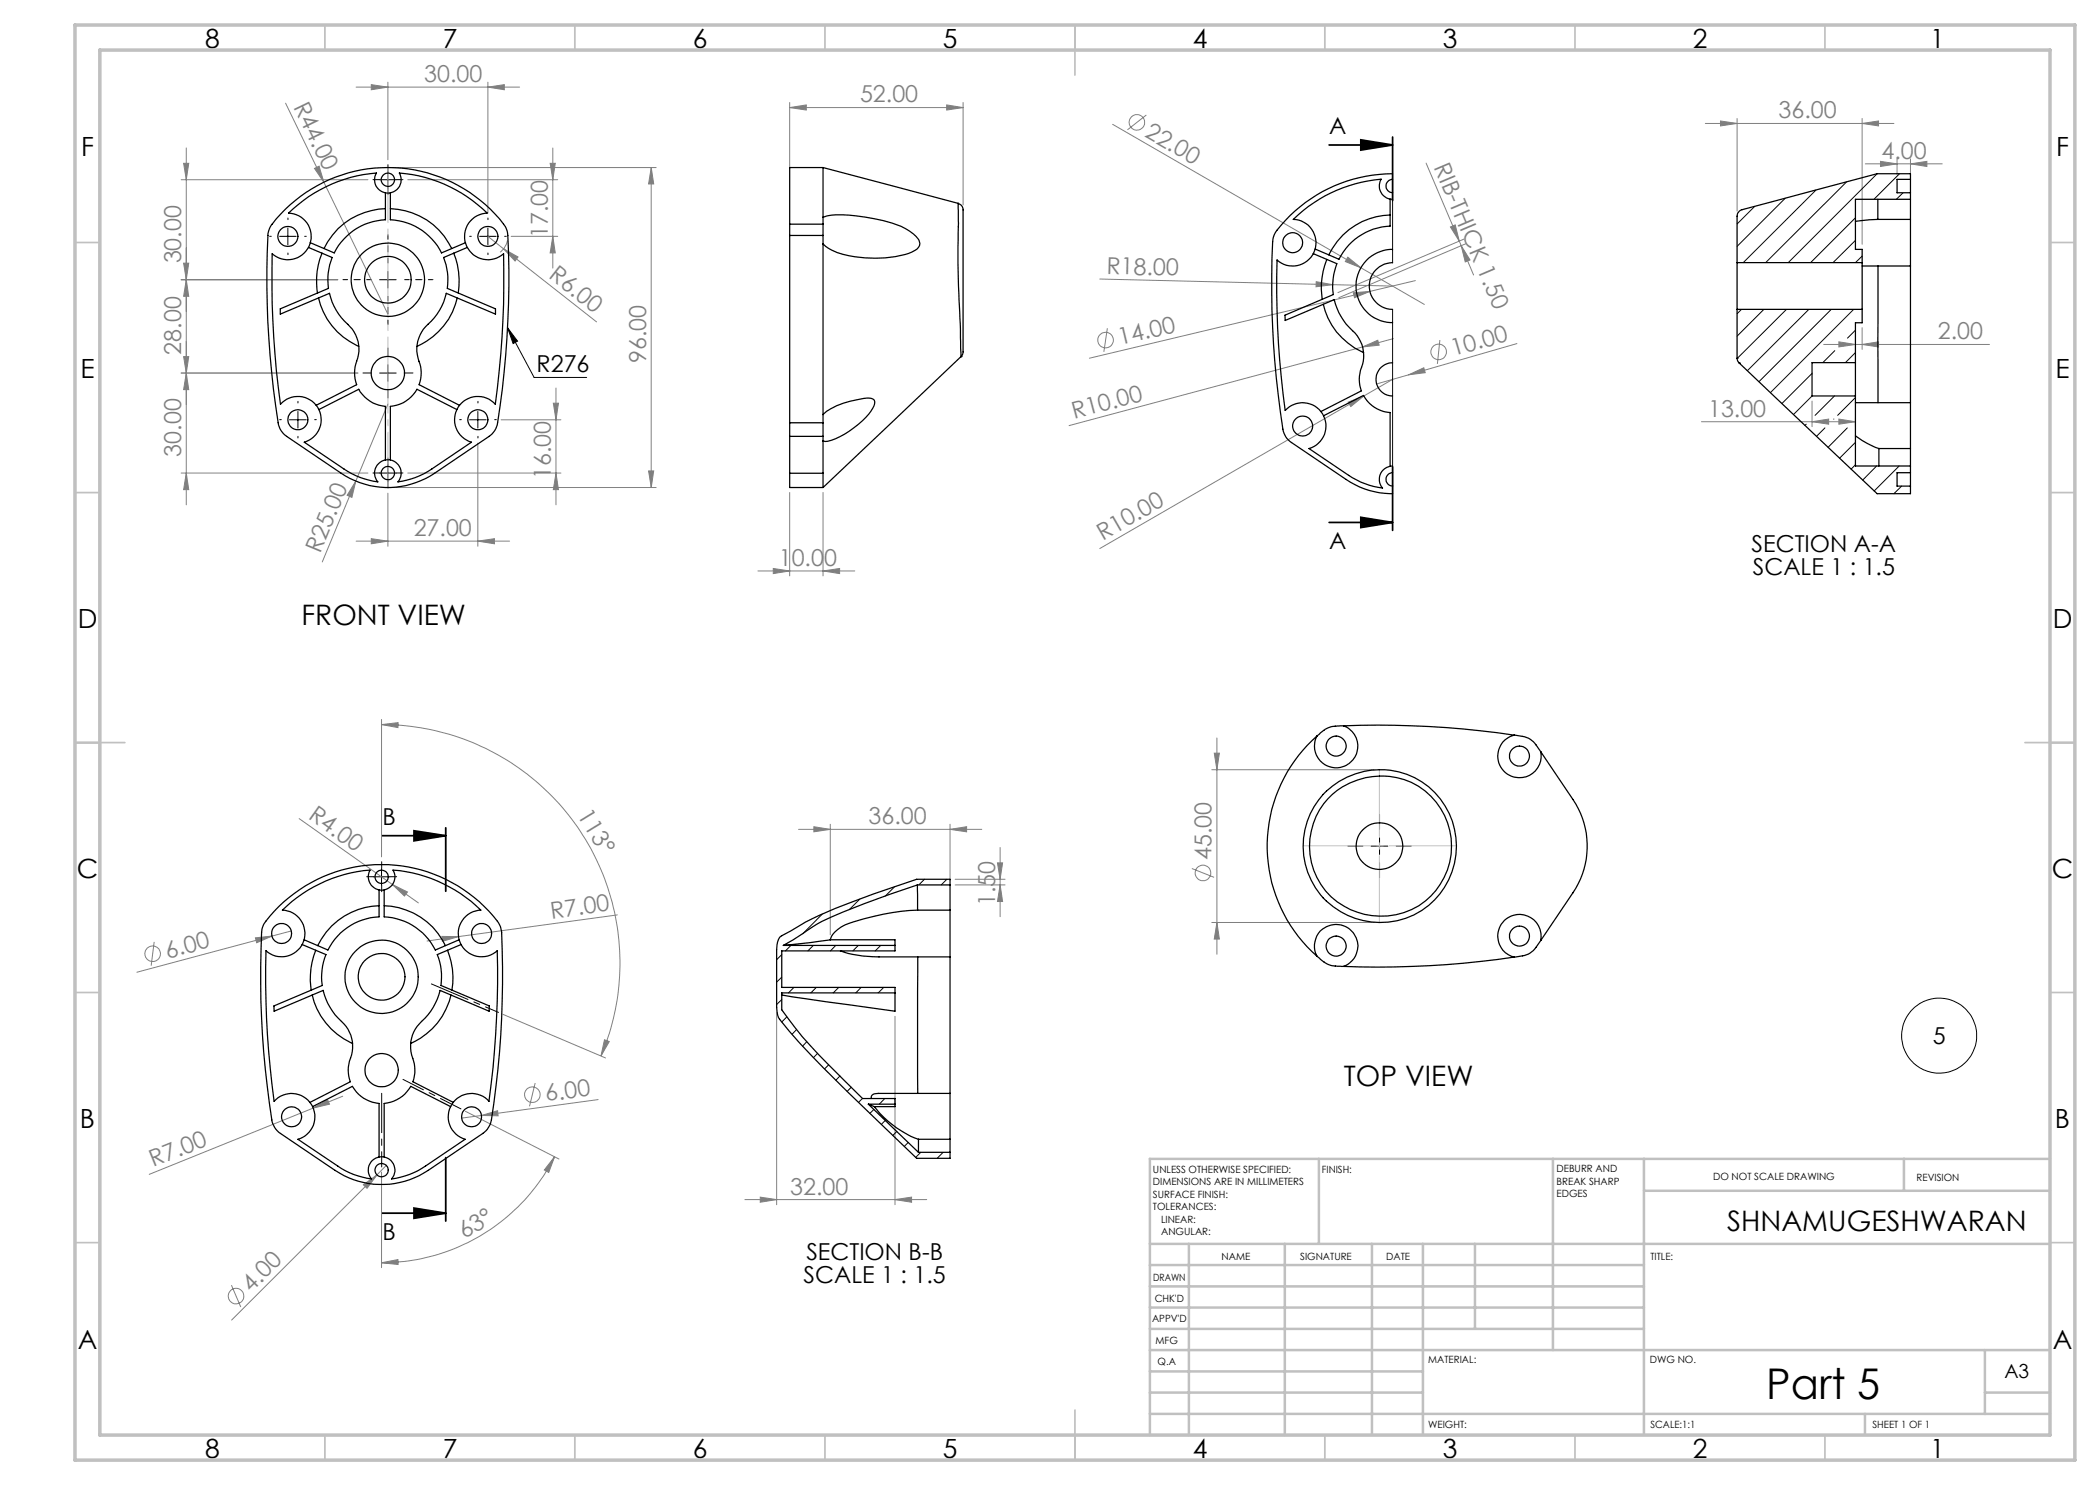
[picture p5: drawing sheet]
<svg xmlns="http://www.w3.org/2000/svg" width="420mm" height="297mm" viewBox="0 0 420 297" stroke-linecap="round" stroke-linejoin="round" font-family="sans-serif">
<g fill="none" stroke="#808080" stroke-width=".2">
<path d="M71.2 17.4h32.7M74.3 16.9l3.3 .5-3.3 .6zM77.6 16.4v15.6M97.6 17.4l3.3-.5v1.1zM97.6 16.4v26.2M36.2 35.9h37.4M36.7 32.7h1l-.4 3.2zM37.3 29.6v71.4M57.1 20.6l7.7 15.8M62.9 33.7l.9-.5 1 3.2zM64.8 36.4l12.8 26.4M78.6 33.5h52.6"/>
<path d="M81.6 35.9h29.9M110 32.7h1.1l-.5 3.2zM110.6 29.6v24M130.2 33.5v64M130.2 33.5l.5 3.3h-1zM157.9 21.5l3.4-.5v1zM157.9 20.5v13.1M157.9 21.5h34.7M189.3 21l3.3 .5-3.3 .5zM192.6 20.5v20.5M222.5 24.9l62.4 36M229.3 23l-3.8 3"/>
<path d="M285.2 32.6l6.7 15.6M341.1 24.7h37.7M344.1 24.2l3.3 .5-3.3 .5zM347.4 23.7v18.5M372.4 24.7l3.3-.5v1zM372.4 23.7v25.2M373.1 32.8h15.3M376.1 32.3l3.3 .5-3.3 .5zM379.4 31.8v3.1M382.1 32.8l3.3-.5v1zM382.1 31.8v3.1M36.2 55.9h31.4"/>
<path d="M36.7 52.6h1l-.4 3.3zM37.3 55.9l.4 3.4h-1zM97.6 47.3l3.1 2.5M100.7 49.8l2.9 1.6-.6 .8zM100.7 49.8l18.6 14.6M101.5 48.1a4.1 4.1 0 0 1-1.5 2.3M102.2 47.3h9.3M110.6 47.3l.5 3.3h-1.1zM220 55.8l58.5 1.4M263.2 56.3l3.3 .6-3.3 .5zM269.6 51.4l2.6 2.1-3.1-1.2zM270.7 58.6l3.3-.3-3.1 1.2z"/>
<path d="M283.1 56.1l-65.2 15.5M290.1 45.4l.9-.4 .9 3.2zM291.9 48.2l2.8 6.8M292.2 49.1l1.8 2.9-.9 .4zM292.8 47.8l-25.2 10.7M293.2 48.8l-25.4 10.7M36.7 71.3h1l-.4 3.3zM37.3 74.6l.4 3.3h-1zM71.6 74.6h-35.4M111.2 77.6v23.4M221.5 65.6l-.7 4.8M272.5 69.4l3.1-1.4 .2 1z"/>
<path d="M272.5 69.4l-58.7 15.7M272.8 79.2l-52.8 30.5M278.5 75.9l-5.7 3.3M278.7 67.7l-6.2 1.7M281.7 75l3.1-1.4 .2 .9zM281.7 75l-6.4 1.8M288 68l-.5 4.8M303.4 68.7l-21.7 6.3M364.7 68.9h33.2M367.8 68.4l3.3 .5-3.3 .5zM372.4 68.9l3.3-.5v1zM372.4 65.5v4.4"/>
<path d="M36.2 94.6h37.4M37.3 94.6l.4 3.3h-1zM71.2 96.2l-.8 3.3-1-.4zM77.6 98.6v10.7M77.6 80.8l-13.1 31.6M78.6 97.5h52.6M81.6 94.6h30.6M95.6 88.6v20.7M100.2 84h12M110.7 80.6h1l-.5 3.4zM111.2 94.6l.5 3.3h-1zM129.7 94.2h1l-.5 3.3z"/>
<path d="M157.9 98.5v16.7M164.6 98.5v16.7M269.6 80.4l3.2-1.2-2.6 2.1zM340.3 84.3h30.8M362.4 84.3l3.3-.5v1zM362.4 80.2v5.1M367.8 83.8l3.3 .5-3.3 .5zM371.1 83.5v1.8M71.2 108.2h30.7M74.3 107.7l3.3 .5-3.3 .6zM95.6 108.2l3.3-.5v1.1zM151.6 114.2h19.4"/>
<path d="M154.7 113.7l3.2 .5-3.2 .5zM164.6 114.2l3.3-.5v1zM76.3 144.9l3.3-.4v1zM76.3 144.9a47.7 47.7 0 0 1 43.9 66.3M76.3 143.9v27.5M242.4 153.9h32.4M242.9 150.6h1l-.5 3.3zM243.4 147.6v43.2M59.8 163.7l23.9 16.9M78.5 176.9l3 1.5-.6 .8zM159.7 165.9h36.7M162.8 165.3l3.3 .6-3.3 .5z"/>
<path d="M166.1 164.8v22.2M190 165.9l3.3-.6v1.1zM190 164.8v11.2M191 177h10M191 175.9h10M199.5 172.6h1l-.5 3.3zM200 177l.5 3.3h-1zM200 169.5v13.8M238.4 173.7l4.4 1.8M30.8 188.4l-.6 4.7M51.1 187.6l3.3-.4-3.1 1.4zM58.2 186.2l-30.8 8.2"/>
<path d="M88.4 187.3h3.3l-3.2 1zM123.5 183l-38.1 5.2M242.4 184.5h32.4M243.4 184.5l.5 3.3h-1zM68.5 219.2l-5.8 2.4M100.6 202.9l20.5 8.7M107 216.6l-1.1 4.7M119.6 219.9l-23.3 3.2M120.9 208l.9 .3-1.6 2.9zM155.3 202.5v38.4M179 203.3v37.6M62.7 221.6l2.8-1.7 .4 .9z"/>
<path d="M62.7 221.6l-32.9 13.3M72.7 237l2.7-2-2 2.7zM75.4 235l-29.1 29M76.3 234.4v19.1M77.3 233.1l-1.9 1.9M93.1 222.2l18.7 9.6M96.3 223.1l3.2-1 .1 1.1zM96.3 223.1l-4 .5M110.9 231.3l-1.2 3.2-.8-.5zM110.9 231.3a38.8 38.8 0 0 1-34.6 21.3M149 239.9h36.3M152 239.4l3.3 .5-3.3 .5z"/>
<path d="M179 239.9l3.3-.5v1zM46.3 257l1.9 4.4M76.3 252.6l3.3-.7v1z"/>
<circle cx="227.4" cy="24.5" r="1.55"/>
<circle cx="221.1" cy="68" r="1.55"/>
<circle cx="287.7" cy="70.4" r="1.56"/>
<circle cx="240.6" cy="174.6" r="1.55"/>
<circle cx="30.5" cy="190.8" r="1.56"/>
<circle cx="106.5" cy="218.9" r="1.57"/>
<circle cx="47.2" cy="259.2" r="1.55"/>
</g>
<g fill="none" stroke="#000" stroke-width=".2">
<path d="M75.9 35.9h3.3M77.6 34.3v3.3M55.9 47.3h3.3M57.6 45.6v3.4M75.9 55.9h3.3M77.6 54.3v3.3M95.9 47.3h3.3M97.6 45.6v3.4M75.9 74.6h3.3M77.6 73v3.3M101.5 65.6l2 2.6-.9 .5zM101.5 65.6l5.3 9.9h10.5"/>
<path d="M57.9 84h3.3M59.6 82.3v3.3M75.9 94.6h3.3M77.6 93v3.3M93.9 84h3.3M95.6 82.3v3.3M74.6 175.4h3.4M76.3 173.7v3.3M274.2 169.2h3.4M275.9 167.6v3.3"/>
<circle cx="387.8" cy="207.1" r="7.5"/>
</g>
<path d="M265.8 29h12.7M272.2 28l6.3 1-6.3 1zM278.5 27.4v12.7M278.5 93.4v12.7M265.8 104.5h12.7M272.2 103.5l6.3 1-6.3 1zM76.4 167.1h12.7M82.8 166.2l6.3 .9-6.3 1.1zM89.1 165.6v12.7M89.1 231.5v12.7M76.4 242.6h12.7M82.8 241.6l6.3 1-6.3 1.1z" fill="none" stroke="#000" stroke-width=".35"/>
<path d="M80.6 215.9l11.6 5.9" fill="none" stroke="#000" stroke-width=".2" stroke-dasharray="15.2 1.3 1.3 1.3" stroke-dashoffset="10.6"/>
<path d="M76.3 218.7v14.7" fill="none" stroke="#000" stroke-width=".2" stroke-dasharray="15.2 1.3 1.3 1.3" stroke-dashoffset="7.4"/>
<path d="M86.3 196.8l13.4 5.7" fill="none" stroke="#000" stroke-width=".2" stroke-dasharray="15.2 1.3 1.3 1.3" stroke-dashoffset="7.3"/>
<g fill="none" stroke="#000" stroke-width=".2" stroke-dasharray="15.2 1.3 1.3 1.3">
<path d="M75.9 35.9h-1.3M77.6 34.3v-1.4M77.6 37.6v1.3M79.3 35.9h1.3M54.3 47.3h-.4M57.6 43.9v-.3M57.6 50.6v.3M60.9 47.3h.4M94.3 47.3h-.4M97.6 43.9v-.3M97.6 50.6v.3M100.9 47.3h.4"/>
<path d="M74.3 74.6h-1.7M77.6 71.3v-1.7M77.6 77.9v1.7M80.9 74.6h1.7M56.3 83.9h-.4M59.6 80.6v-.3M59.6 87.3v.3M62.9 83.9h.4M75.9 94.6h-1.3M77.6 92.9v-1.3M77.6 96.3v1.3M79.3 94.6h1.3"/>
<path d="M92.3 83.9h-.4M95.6 80.6v-.3M95.6 87.3v.3M98.9 83.9h.4M74.7 175.3h-1.4M76.3 173.7v-1.4M76.3 177v1.3M78 175.3h1.3M272.6 169.2h-3M275.9 165.9v-3M275.9 172.5v3M279.2 169.2h3"/>
</g>
<path d="M74.3 55.9h-5.7M77.6 52.6v-5.7M77.6 59.3v5.6M80.9 55.9h5.7" fill="none" stroke="#000" stroke-width=".2" stroke-dasharray="15.2 1.3 1.3 1.3" stroke-dashoffset="14.3"/>
<path d="M275.9 153.9v30.6" fill="none" stroke="#c0c0c0" stroke-width=".2" stroke-dasharray="15.2 1.3 1.3 1.3" stroke-dashoffset="1.9"/>
<path d="M260.6 169.2h30.7" fill="none" stroke="#c0c0c0" stroke-width=".2" stroke-dasharray="15.2 1.3 1.3 1.3" stroke-dashoffset="1.8"/>
<path d="M77.6 33.5v64" fill="none" stroke="#c0c0c0" stroke-width=".2" stroke-dasharray="15.2 1.3 1.3 1.3" stroke-dashoffset="4.2"/>
<g fill="none" stroke="#c0c0c0" stroke-width=".35">
<path d="M65 5v5M115 5v5M165 5v5M215 5v10M265 5v5M315 5v5M365 5v5M15 48.5h5M410 48.5h5M15 98.5h5M410 98.5h5M15 148.5h10"/>
<path d="M405 148.5h10M15 198.5h5M410 198.5h5M15 248.5h5M410 248.5h5M65 287v5M115 287v5M165 287v5M215 282v10M265 287v5M315 287v5M365 287v5"/>
</g>
<g fill="none" stroke="#c0c0c0" stroke-width=".5">
<path d="M263.8 231.8v17M310.6 231.8v38.2M328.8 231.8v55.2M328.8 238.2h81.2M380.8 231.8v6.4M410 231.8h-180v55.2M230 248.8h180M230 257.3h98.8M230 253h98.8M237.8 248.8v38.2M257 248.8v38.2M274.4 248.8v38.2"/>
<path d="M284.6 248.8v38.2M295 248.8v17M230 265.8h98.8M230 261.5h98.8M230 278.5h54.6M230 274.3h54.6M230 270h180M397 278.5h13M397 270v12.8M230 282.8h180M373 282.8v4.2"/>
</g>
<path d="M15 5h400v287h-400zM20 10h390v277h-390z" fill="none" stroke="#c0c0c0" stroke-width=".7"/>
<g fill="#000">
<path d="M101.5 65.6l2 2.6-.9 .5z"/>
<path d="M272.2 28l6.3 1-6.3 1zM272.2 103.5l6.3 1-6.3 1z"/>
<path d="M82.8 166.2l6.3 .9-6.3 1.1zM82.8 241.6l6.3 1-6.3 1.1z"/>
</g>
<g fill="#808080">
<path d="M62.9 33.7l.9-.5 1 3.2z"/>
<path d="M78.5 176.9l3 1.5-.6 .8z"/>
<path d="M269.6 51.4l2.6 2.1-3.1-1.2z"/>
<path d="M263.2 56.3l3.3 .6-3.3 .5z"/>
<path d="M96.3 223.1l3.2-1 .1 1.1z"/>
<path d="M88.4 187.3h3.3l-3.2 1z"/>
<path d="M270.7 58.6l3.3-.3-3.1 1.2z"/>
<path d="M272.5 69.4l3.1-1.4 .2 1z"/>
<path d="M51.1 187.6l3.3-.4-3.1 1.4z"/>
<path d="M281.7 75l3.1-1.4 .2 .9z"/>
<path d="M62.7 221.6l2.8-1.7 .4 .9z"/>
<path d="M269.6 80.4l3.2-1.2-2.6 2.1z"/>
<path d="M72.7 237l2.7-2-2 2.7z"/>
<path d="M71.2 96.2l-.8 3.3-1-.4z"/>
<path d="M100.7 49.8l2.9 1.6-.6 .8z"/>
<path d="M130.2 33.5l.5 3.3h-1zM129.7 94.2h1l-.5 3.3z"/>
<path d="M242.9 150.6h1l-.5 3.3zM243.4 184.5l.5 3.3h-1z"/>
<path d="M120.9 208l.9 .3-1.6 2.9zM76.3 144.9l3.3-.4v1z"/>
<path d="M179 239.9l3.3-.5v1zM152 239.4l3.3 .5-3.3 .5z"/>
<path d="M372.4 68.9l3.3-.5v1zM367.8 68.4l3.3 .5-3.3 .5zM372.4 24.7l3.3-.5v1zM344.1 24.2l3.3 .5-3.3 .5z"/>
<path d="M74.3 16.9l3.3 .5-3.3 .6zM97.6 17.4l3.3-.5v1.1zM74.3 107.7l3.3 .5-3.3 .6zM95.6 108.2l3.3-.5v1.1zM154.7 113.7l3.2 .5-3.2 .5zM164.6 114.2l3.3-.5v1zM157.9 21.5l3.4-.5v1zM189.3 21l3.3 .5-3.3 .5zM362.4 84.3l3.3-.5v1zM367.8 83.8l3.3 .5-3.3 .5z"/>
<path d="M76.3 252.6l3.3-.7v1zM110.9 231.3l-1.2 3.2-.8-.5z"/>
<path d="M37.3 94.6l.4 3.3h-1zM36.7 71.3h1l-.4 3.3zM200 177l.5 3.3h-1zM199.5 172.6h1l-.5 3.3z"/>
<path d="M110.7 80.6h1l-.5 3.4zM111.2 94.6l.5 3.3h-1zM110 32.7h1.1l-.5 3.2zM110.6 47.3l.5 3.3h-1.1zM36.7 32.7h1l-.4 3.2zM37.3 55.9l.4 3.4h-1zM36.7 52.6h1l-.4 3.3zM37.3 74.6l.4 3.3h-1z"/>
<path d="M290.1 45.4l.9-.4 .9 3.2zM292.2 49.1l1.8 2.9-.9 .4z"/>
<path d="M376.1 32.3l3.3 .5-3.3 .5zM382.1 32.8l3.3-.5v1z"/>
<path d="M162.8 165.3l3.3 .6-3.3 .5zM190 165.9l3.3-.6v1.1z"/>
</g>
<g fill="none" stroke="#000" stroke-width=".25">
<path d="M77.1 38.6v5.4a11.9 11.9 0 0 0-10.2 6.6l-4.8-2.1M78.1 38.6v5.4a12 12 0 0 1 10.2 6.6l4.8-2.1M164.6 33.5l27 7.2a1.42 1.42 0 0 1 1 1.7v28.1l-.4 .8M164.6 33.5v10M164.6 33.5h-6.7v11.3M278 39.8v5.4a12 12 0 0 0-10.2 6.7l-4.8-2.1M278.5 39.9a2.68 2.68 0 0 1-2.3-4.1 28.5 28.5 0 0 0-17.5 8.1 4.7 4.7 0 0 1 4.2 6.4 4.7 4.7 0 0 1-7.5 1.7 182.3 182.3 0 0 0 1.6 30.1 4.7 4.7 0 0 1 7.5 .6 4.7 4.7 0 0 1-2.7 7l7.9 5.4a16 16 0 0 0 6.8 2.5 2.66 2.66 0 0 1-.4-2.8 2.66 2.66 0 0 1 2.4-1.6M278.5 35.9a1.32 1.32 0 0 0-1.3 1.3 1.32 1.32 0 0 0 1.3 1.3M278.5 34.7a28.8 28.8 0 0 0-23.6 12.2l-.2 .5a172.2 172.2 0 0 0 2.1 39.2l.6 1.1 .6 .6 11.2 7.6a16.2 16.2 0 0 0 9.3 2.8M375.6 39.9v4M382.1 35.9v-1.2h-6.7l-27 7.2a1.4 1.4 0 0 0-1 1.3v9.3M382.1 35.9v2.7"/>
<path d="M382.1 39.9v4M382.1 39.9h-11v10h1.3v2.6M382.1 38.6v1.3M382.1 35.9h-2.7v2.7h2.7M57.1 41.8a29.2 29.2 0 0 1 44.1 3.8l.2 .6a172.6 172.6 0 0 1-2.1 39.2l-.6 1-.9 .9-10.9 7.3a16.7 16.7 0 0 1-18.7 0l-10.9-7.3a3.9 3.9 0 0 1-1.7-2.7 177.3 177.3 0 0 1-1.9-38.1l.5-1.4zM57.7 42.6a28.4 28.4 0 0 1 17.6-8 2.66 2.66 0 0 0 2.3 4 2.66 2.66 0 0 0 2.3-4 28.2 28.2 0 0 1 17.5 8 4.7 4.7 0 0 0-4.1 6.4 4.7 4.7 0 0 0 7.4 1.8 188.2 188.2 0 0 1-1.6 30.1 4.7 4.7 0 0 0-7.5 .6 4.7 4.7 0 0 0 2.7 6.9l-7.9 5.4a15.5 15.5 0 0 1-6.8 2.6 2.66 2.66 0 0 0-.2-3.7 2.66 2.66 0 0 0-3.7 0 2.66 2.66 0 0 0-.1 3.7 15.5 15.5 0 0 1-6.8-2.6l-7.9-5.4a4.7 4.7 0 0 0 2.6-6.9 4.7 4.7 0 0 0-7.4-.6 185.7 185.7 0 0 1-1.7-30.1 4.7 4.7 0 0 0 7.5-1.8 4.7 4.7 0 0 0-4.2-6.4zM61.7 49.5l4.7 2a12 12 0 0 0-.7 6.2l-9.6 4.1v1l9.8-4.1a12.4 12.4 0 0 0 4.1 6.7 6.8 6.8 0 0 1 1.2 7.4l-.3 1.8 .1 1.2 .3 1.1-8.1 4.2M63.7 59.6a14 14 0 0 0 8.1 9.7M64.4 50.6a14.4 14.4 0 0 0-.9 8M77.1 41.7a14 14 0 0 0-12.3 8M78.1 41.7a14 14 0 0 1 12.2 8M90.7 50.6a15 15 0 0 1 1 8"/>
<path d="M91.4 59.6a14.1 14.1 0 0 1-8 9.7M93.5 49.5l-4.8 2a12 12 0 0 1 .8 6.2l9.6 4.1v1l-9.8-4.1a12.2 12.2 0 0 1-4.2 6.7 6.9 6.9 0 0 0-1.1 7.4l.2 1.8-.1 1.2-.3 1.1 8.1 4.2M157.9 47.1v37.5M157.9 44.8v2.3M157.9 47.1h6.7M157.9 44.8h6.7M164.6 43.5a14 14 0 0 1 6.6-.3 29.7 29.7 0 0 1 9.9 2.5 5 5 0 0 1 2.9 3 2.06 2.06 0 0 1-1.6 1.7 23.4 23.4 0 0 1-16.1-.4l-1.7-1.2M164.6 48.8v34.1M164.6 47.1v1.7M164.6 44.8v2.3M164.6 43.5v1.3M191.6 40.7l.1 2a284.6 284.6 0 0 0 .4 24l.1 4.6"/>
<path d="M262.6 50.7l4.8 2a12.5 12.5 0 0 0-.7 6.2l-9.7 4.1v1.1l9.8-4.2a12.6 12.6 0 0 0 4.2 6.7 6.9 6.9 0 0 1 1.1 7.4l-.2 1.8 .1 1.2 .3 1.2-8.1 4.1M265.4 51.9a15.3 15.3 0 0 0-1 8M278 43a14.1 14.1 0 0 0-12.3 8M278.5 49.9a7.3 7.3 0 0 0-7.3 7.3 7.3 7.3 0 0 0 7.3 7.3M278.5 52.6a4.7 4.7 0 0 0-4.6 4.6 4.7 4.7 0 0 0 4.6 4.7M347.4 52.5v9.4M347.4 52.5h25M372.4 52.5v9.4M372.4 53.2h9.7M375.6 43.9l-4.5 .4M375.6 43.9h6.5M375.6 53.2v27.3"/>
<path d="M382.1 43.9v9.3M382.1 53.2v27.3M192.2 71.3l-27.6 26.2M192.2 71.3h.1M264.7 60.9a13.8 13.8 0 0 0 8 9.6M278.5 72.6a3.3 3.3 0 0 0-3.3 3.3 3.3 3.3 0 0 0 3.3 3.3M347.4 71.6h.1M347.4 71.6l.1 .6 .3 .4M347.4 61.9h25M347.4 61.9v9.7M347.8 72.6h.1M347.8 72.6l27.6 26.1h6.7v-1.5"/>
<path d="M371.1 72.5v6.7M371.1 72.5h-8.7v6.7h8.7M371.1 79.2v14h11M372.4 61.9v2.7h-1.3v7.9M63.8 81.9l8-4a6.8 6.8 0 0 0 5.3 3.4v10.7M91.4 81.9l-8-4a6.8 6.8 0 0 1-5.3 3.4v10.7M157.9 84.6v2.7M157.9 94.6v2.9h6.7M157.9 84.6h6.7M157.9 87.3h6.7M157.9 94.6h6.7M157.9 87.3v7.3"/>
<path d="M164.6 94.6v2.9M164.6 82.9a13.7 13.7 0 0 1 7.4-3.1l1.8-.2a1.01 1.01 0 0 1 1.1 .5 1.01 1.01 0 0 1-.2 1.2 16.6 16.6 0 0 1-9.2 7l-.9-.1M164.6 82.9v1.7M164.6 84.6v2.7M164.6 87.3v7.3M264.7 83.1l8-4a6.5 6.5 0 0 0 5.3 3.4v10.8M278.5 94.5a1.32 1.32 0 0 0-1.3 1.4 1.32 1.32 0 0 0 1.3 1.3M371.1 87.2l2.4 1.5 2.3 1M371.1 80.5h11M375.8 89.7v3.5M375.8 89.7h6.3M382.1 94.5v2.7"/>
<path d="M382.1 80.5v9.2M382.1 89.7v4.8M382.1 94.5h-2.7v2.7h2.7M263.4 147.2a29.3 29.3 0 0 0 0 44M266.5 158.9a14.3 14.3 0 0 1 23.7 8.7 14.1 14.1 0 0 1-20.1 14.3 14 14 0 0 1-3.6-23zM268.7 145.2a4.3 4.3 0 0 1 2.5 5.7 4.3 4.3 0 0 1-5.8 2.2 4.3 4.3 0 0 1-2-5.9M268.7 145.2a184.4 184.4 0 0 1 34.2 1.8M268.7 145.2a5.6 5.6 0 0 0-4.8 1.6l-.5 .4M302.9 147a4.3 4.3 0 0 0-3.2 5.2 4.3 4.3 0 0 0 5.2 3.3 4.3 4.3 0 0 0 3.3-5.1M302.9 147l1 .2a4.4 4.4 0 0 1 3.3 1.8l1 1.4M308.2 150.4l6.4 9.5a16.7 16.7 0 0 1 0 18.7l-6.4 9.5M75.8 178v5.4a12 12 0 0 0-10.2 6.6l-4.8-2"/>
<path d="M76.8 178v5.4a12 12 0 0 1 10.3 6.6l4.7-2M183.5 177a180.2 180.2 0 0 0-19.1 7.3l-7.7 4.8M183.5 177v5M183.5 177h6.5M190 177v-1.1h-6.7l-4.3 1.4a102 102 0 0 0-19.3 7.9l-3.5 2.1-.4 .3a4.7 4.7 0 0 0-.5 2.3v11.6a4 4 0 0 0 .6 2.4l4 4.7a339.1 339.1 0 0 0 16.5 16.4l6.9 6.7h6.7v-3.8M190 177v5M55.8 181.3a29.2 29.2 0 0 1 44.1 3.7l.3 .9a174.1 174.1 0 0 1-2.1 38.9l-.6 1-.9 .9-10.9 7.4a16.8 16.8 0 0 1-18.7 0l-10.9-7.4a4 4 0 0 1-1.7-2.7 173.5 173.5 0 0 1-1.9-38.4l.7-1.3zM56.5 182a28.5 28.5 0 0 1 17.5-8 2.66 2.66 0 0 0 2.3 4 2.66 2.66 0 0 0 2.3-4 28.2 28.2 0 0 1 17.6 8 4.7 4.7 0 0 0-4.2 6.4 4.7 4.7 0 0 0 7.4 1.7 188.4 188.4 0 0 1-1.6 30.2 4.7 4.7 0 0 0-7.4 .6 4.7 4.7 0 0 0 2.6 7l-7.9 5.3a15.5 15.5 0 0 1-6.8 2.6 2.68 2.68 0 0 0-.1-3.7 2.68 2.68 0 0 0-3.7 0 2.68 2.68 0 0 0-.2 3.7 15.1 15.1 0 0 1-6.7-2.6l-8-5.3a4.7 4.7 0 0 0 2.7-7 4.7 4.7 0 0 0-7.5-.6 181.8 181.8 0 0 1-1.6-30.2 4.7 4.7 0 0 0 7.5-1.7 4.7 4.7 0 0 0-4.2-6.4zM60.4 188.9l4.8 2a12 12 0 0 0-.7 6.2l-9.7 4.1v1l9.8-4.1a12.8 12.8 0 0 0 4.2 6.7 6.7 6.7 0 0 1 1.1 7.4l-.3 1.8 .1 1.2 .4 1.2-8.1 4.1M62.4 199a14.1 14.1 0 0 0 8.1 9.7M63.1 190a15.3 15.3 0 0 0-.9 8M75.8 181.1a14.1 14.1 0 0 0-12.3 8"/>
<path d="M76.8 181.1a14 14 0 0 1 12.3 8M89.5 190a14.5 14.5 0 0 1 .9 8M90.2 199a14 14 0 0 1-8.1 9.7M92.2 188.9l-4.7 2a12 12 0 0 1 .7 6.2l9.7 4.1-.1 1-9.8-4.1a12.8 12.8 0 0 1-4.1 6.7 6.8 6.8 0 0 0-1.2 7.4l.3 2.4-.4 1.8 8.1 4.1M156.7 189.1h22.3M166.1 188h12.9v2.2h-22.6v7.3h22.6v4.7l-22.6-3.2M166.1 188l-9.4 1.1M168.1 190.2a21.3 21.3 0 0 0 7.7 1.2h14.2M179 198.6h-22.6v3.4l1.2 1.7a96.6 96.6 0 0 0 11.3 12.4l3.6 3.6h6.5v1.6h-4.1M183.5 182a48.1 48.1 0 0 0-14.5 3 4.7 4.7 0 0 0-2.9 3M183.5 182h6.5M183.6 191.4v27.3"/>
<path d="M190 182v9.4M190 191.4v27.3M263.4 191.2a4.3 4.3 0 0 1 2-5.9 4.3 4.3 0 0 1 5.8 2.2 4.3 4.3 0 0 1-2.5 5.8M263.4 191.2a6 6 0 0 0 5.3 2.1M302.9 191.4a184.4 184.4 0 0 1-34.2 1.9M308.2 188.1a4.3 4.3 0 0 0-3.3-5.1 4.3 4.3 0 0 0-5.2 3.2 4.3 4.3 0 0 0 3.2 5.2M308.2 188.1l-1 1.4a5.3 5.3 0 0 1-4.2 1.9h-.1M190 218.7h-14.7a.87 .87 0 0 0-1.1 1M190 218.7v9.2M62.5 221.3l8-4a6.8 6.8 0 0 0 5.3 3.4v10.7M90.1 221.3l-7.9-4a6.9 6.9 0 0 1-5.4 3.4v10.7M173.7 220.8l10 9.7"/>
<path d="M173.7 220.8h5.3M173.7 220.8l1.2 .5M174.9 221.3a20 20 0 0 0 8.8 6.6M183.7 230.5h6.3M183.7 227.9v2.6M183.7 227.9h6.3"/>
<circle cx="77.6" cy="35.9" r="1.33"/>
<circle cx="57.6" cy="47.3" r="2.01"/>
<circle cx="77.6" cy="55.9" r="4.7"/>
<circle cx="77.6" cy="55.9" r="7.3"/>
<circle cx="97.6" cy="47.3" r="2.01"/>
<circle cx="258.5" cy="48.5" r="1.99"/>
<circle cx="77.6" cy="74.6" r="3.3"/>
<circle cx="59.6" cy="84" r="2"/>
<circle cx="77.6" cy="94.6" r="1.33"/>
<circle cx="95.6" cy="84" r="2"/>
<circle cx="260.5" cy="85.2" r="2"/>
<circle cx="267.2" cy="149.2" r="2"/>
<circle cx="303.9" cy="151.2" r="2"/>
<circle cx="76.3" cy="175.4" r="1.33"/>
<circle cx="275.9" cy="169.2" r="4.7"/>
<circle cx="276" cy="169.3" r="15.3"/>
<circle cx="56.3" cy="186.7" r="2"/>
<circle cx="76.3" cy="195.4" r="7.3"/>
<circle cx="76.3" cy="195.4" r="4.7"/>
<circle cx="96.3" cy="186.7" r="2"/>
<circle cx="267.2" cy="189.2" r="2"/>
<circle cx="303.9" cy="187.2" r="2"/>
<circle cx="76.3" cy="214" r="3.3"/>
<circle cx="58.3" cy="223.4" r="2"/>
<circle cx="76.3" cy="234" r="1.33"/>
<circle cx="94.3" cy="223.4" r="2"/>
</g>
<g fill="none" stroke="#000" stroke-width=".2">
<path d="M278.5 34.7v17.9M357 39.6l-9.6 9.7M363.2 38l-14.5 14.5M369.3 36.4l-16.2 16.1M375.4 34.7l-17.8 17.8M379.9 34.7l-5.1 5.2M380.6 38.6l-1.3 1.3M350.9 41.3l-3.5 3.5M371.1 43.6l-9 8.9M371.1 48.1l-4.5 4.4M372.4 51.2l-1.3 1.3M278.5 61.9v36.8"/>
<path d="M348.3 61.9l-.9 .9M352.8 61.9l-5.4 5.3M357.3 61.9l-9.9 9.8M361.8 61.9l-12.3 12.3M362.4 74.7l-6 6M362.4 79.2l-3.7 3.7M366.3 61.9l-14.5 14.4M366.9 79.2l-3.9 3.9M367 70.1l-2.4 2.4M370.7 61.9l-16.6 16.6M371.1 70.5l-2 2M371.1 79.5l-3.6 3.6"/>
<path d="M371.1 66l-1.6 1.6M361.2 84.8l-.2 .3M365 85.6l-1.7 1.7M366.7 83.8h.1M369.5 85.6l-3.9 3.9M371.1 88.5l-3.2 3.1M371.1 93l-.9 .8M375.3 93.2l-2.8 2.8M379.8 93.2l-5 5M380.3 97.2l-1.5 1.5M171.9 179.8l-2 2.1M178.9 177.4l-1.8 1.8"/>
<path d="M184.9 175.9l-1.1 1.1M189.4 175.9l-1.2 1.1M156.4 190.9l-1.1 1M156.4 195.4l-1.1 1M156.4 199.9l-1.1 1M158.2 189.1l-1.1 1.1M158.8 197.5l-1.1 1.1M162.7 189.1l-1.1 1.1M163.3 197.5l-1.1 1.1M164.5 182.8l-4 4M167.1 189.1l-1 1.1M167.7 197.5l-1 1.1"/>
<path d="M171.7 189.1l-1.1 1.1M172.2 197.5l-1 1.1M176.1 189.1l-1.1 1.1M176.7 197.5l-1.1 1.1M157.4 203.4l-1 1M159.3 205.9l-.9 .9M161.4 208.3l-.9 .9M163.5 210.7l-.8 .8M165.7 213l-.8 .8M168 215.2l-.8 .8M170.3 217.4l-.9 .9M172.5 219.7l-.8 .8"/>
<path d="M177 219.7l-1.1 1.1M174.8 221.9l-.8 .8M177.1 224.1l-.8 .8M179.4 226.3l-.8 .8M181.6 228.5l-.7 .8M184.2 230.5l-1.1 1M188.6 230.5l-1.2 1.2"/>
</g>
<text font-size="8.5" x="353.2" y="279.7">Part 5</text>
<g font-size="5.6">
<text x="60.3" y="125.1">FRONT VIEW</text>
<text x="268.8" y="217.1">TOP VIEW</text>
<text x="345.4" y="246.2">SHNAMUGESHWARAN</text>
</g>
<g font-size="5.3">
<text x="41" y="9.5">8</text>
<text x="88.5" y="9.5">7</text>
<text x="138.5" y="9.5">6</text>
<text x="188.5" y="9.5">5</text>
<text x="238.5" y="9.5">4</text>
<text x="288.5" y="9.5">3</text>
<text x="338.5" y="9.5">2</text>
<text x="386" y="9.5">1</text>
<text x="16.2" y="31.3">F</text>
<text x="411.2" y="31.3">F</text>
<text x="16.1" y="75.5">E</text>
<text x="411.1" y="75.5">E</text>
<text x="15.5" y="125.5">D</text>
<text x="410.5" y="125.5">D</text>
<text x="15.4" y="175.5">C</text>
<text x="410.4" y="175.5">C</text>
<text x="16" y="225.5">B</text>
<text x="411" y="225.5">B</text>
<text x="15.5" y="269.8">A</text>
<text x="410.5" y="269.8">A</text>
<text x="41" y="291.5">8</text>
<text x="88.5" y="291.5">7</text>
<text x="138.5" y="291.5">6</text>
<text x="188.5" y="291.5">5</text>
<text x="238.5" y="291.5">4</text>
<text x="288.5" y="291.5">3</text>
<text x="338.5" y="291.5">2</text>
<text x="386" y="291.5">1</text>
</g>
<g font-size="4.7" fill="#808080">
<text x="84.8" y="16.4">30.00</text>
<text x="58.6" y="21.3" transform="rotate(64 58.6 21.3)">R44.00</text>
<text x="172" y="20.5">52.00</text>
<text x="355.7" y="23.7">36.00</text>
<text x="228.8" y="27.2" transform="rotate(30 228.8 27.2)">22.00</text>
<text x="286.7" y="33.4" transform="rotate(67 286.7 33.4)">RIB-THICK 1.50</text>
<text x="376.3" y="31.8">4.00</text>
<text x="109.6" y="47.6" transform="rotate(-90 109.6 47.6)">17.00</text>
<text x="36.2" y="52.7" transform="rotate(-90 36.2 52.7)">30.00</text>
<text x="109.6" y="55.4" transform="rotate(38 109.6 55.4)">R6.00</text>
<text x="221.3" y="54.8" transform="rotate(1 221.3 54.8)">R18.00</text>
<text x="36.2" y="70.9" transform="rotate(-90 36.2 70.9)">28.00</text>
<text x="224" y="69.1" transform="rotate(-13 224 69.1)">14.00</text>
<text x="290.7" y="71.3" transform="rotate(-16 290.7 71.3)">10.00</text>
<text x="387.6" y="67.8">2.00</text>
<text x="129.2" y="72.6" transform="rotate(-90 129.2 72.6)">96.00</text>
<text x="214.8" y="83.8" transform="rotate(-15 214.8 83.8)">R10.00</text>
<text x="341.6" y="83.3">13.00</text>
<text x="36.2" y="91.3" transform="rotate(-90 36.2 91.3)">30.00</text>
<text x="110.2" y="95.8" transform="rotate(-90 110.2 95.8)">16.00</text>
<text x="82.7" y="107.2">27.00</text>
<text x="64" y="110.8" transform="rotate(-67 64 110.8)">R25.00</text>
<text x="155.8" y="113.2">10.00</text>
<text x="220.6" y="108.2" transform="rotate(-30 220.6 108.2)">R10.00</text>
<text x="61.5" y="163.6" transform="rotate(35 61.5 163.6)">R4.00</text>
<text x="115.4" y="163.1" transform="rotate(59 115.4 163.1)">113°</text>
<text x="173.7" y="164.8">36.00</text>
<text x="242.3" y="172" transform="rotate(-90 242.3 172)">45.00</text>
<text x="110.3" y="183.8" transform="rotate(-8 110.3 183.8)">R7.00</text>
<text x="199" y="181.2" transform="rotate(-90 199 181.2)">1.50</text>
<text x="33.5" y="191.7" transform="rotate(-15 33.5 191.7)">6.00</text>
<text x="109.3" y="220.3" transform="rotate(-8 109.3 220.3)">6.00</text>
<text x="30.7" y="233.4" transform="rotate(-22 30.7 233.4)">R7.00</text>
<text x="158" y="238.9">32.00</text>
<text x="92.9" y="247.9" transform="rotate(-31 92.9 247.9)">63°</text>
<text x="50.3" y="258.6" transform="rotate(-45 50.3 258.6)">4.00</text>
</g>
<g font-size="4.7">
<text x="265.8" y="26.9">A</text>
<text x="107.3" y="74.4">R276</text>
<text x="265.8" y="109.8">A</text>
<text x="350.3" y="110.4">SECTION A-A</text>
<text x="350.6" y="115">SCALE 1 : 1.5</text>
<text x="76.5" y="165">B</text>
<text x="386.6" y="208.8">5</text>
<text x="76.5" y="248">B</text>
<text x="160.7" y="256.6">SCALE 1 : 1.5</text>
<text x="161.3" y="252.1">SECTION B-B</text>
</g>
<text font-size="3.9" x="400.9" y="275.5">A3</text>
<g font-size="2">
<text x="230.6" y="234.6">UNLESS OTHERWISE SPECIFIED:</text>
<text x="230.6" y="237.1">DIMENSIONS ARE IN MILLIMETERS</text>
<text x="230.6" y="239.6">SURFACE FINISH:</text>
<text x="264.4" y="234.6">FINISH:</text>
<text x="311.3" y="234.5">DEBURR AND</text>
<text x="311.3" y="237">BREAK SHARP</text>
<text x="311.3" y="239.5">EDGES</text>
<text x="342.6" y="236">DO NOT SCALE DRAWING</text>
<text x="383.3" y="236.2">REVISION</text>
<text x="230.6" y="242.1">TOLERANCES:</text>
<text x="232.2" y="244.6">LINEAR:</text>
<text x="232.2" y="247.1">ANGULAR:</text>
<text x="244.3" y="252">NAME</text>
<text x="260" y="251.9">SIGNATURE</text>
<text x="277.2" y="251.9">DATE</text>
<text x="330.1" y="251.9">TITLE:</text>
<text x="230.6" y="256.1">DRAWN</text>
<text x="230.9" y="260.3">CHK'D</text>
<text x="230.4" y="264.4">APPV'D</text>
<text x="231.1" y="268.8">MFG</text>
<text x="231.5" y="273">Q.A</text>
<text x="285.6" y="272.5">MATERIAL:</text>
<text x="330" y="272.5">DWG NO.</text>
<text x="285.6" y="285.5">WEIGHT:</text>
<text x="330.1" y="285.6">SCALE:1:1</text>
<text x="374.5" y="285.6">SHEET 1 OF 1</text>
</g>
</svg>
